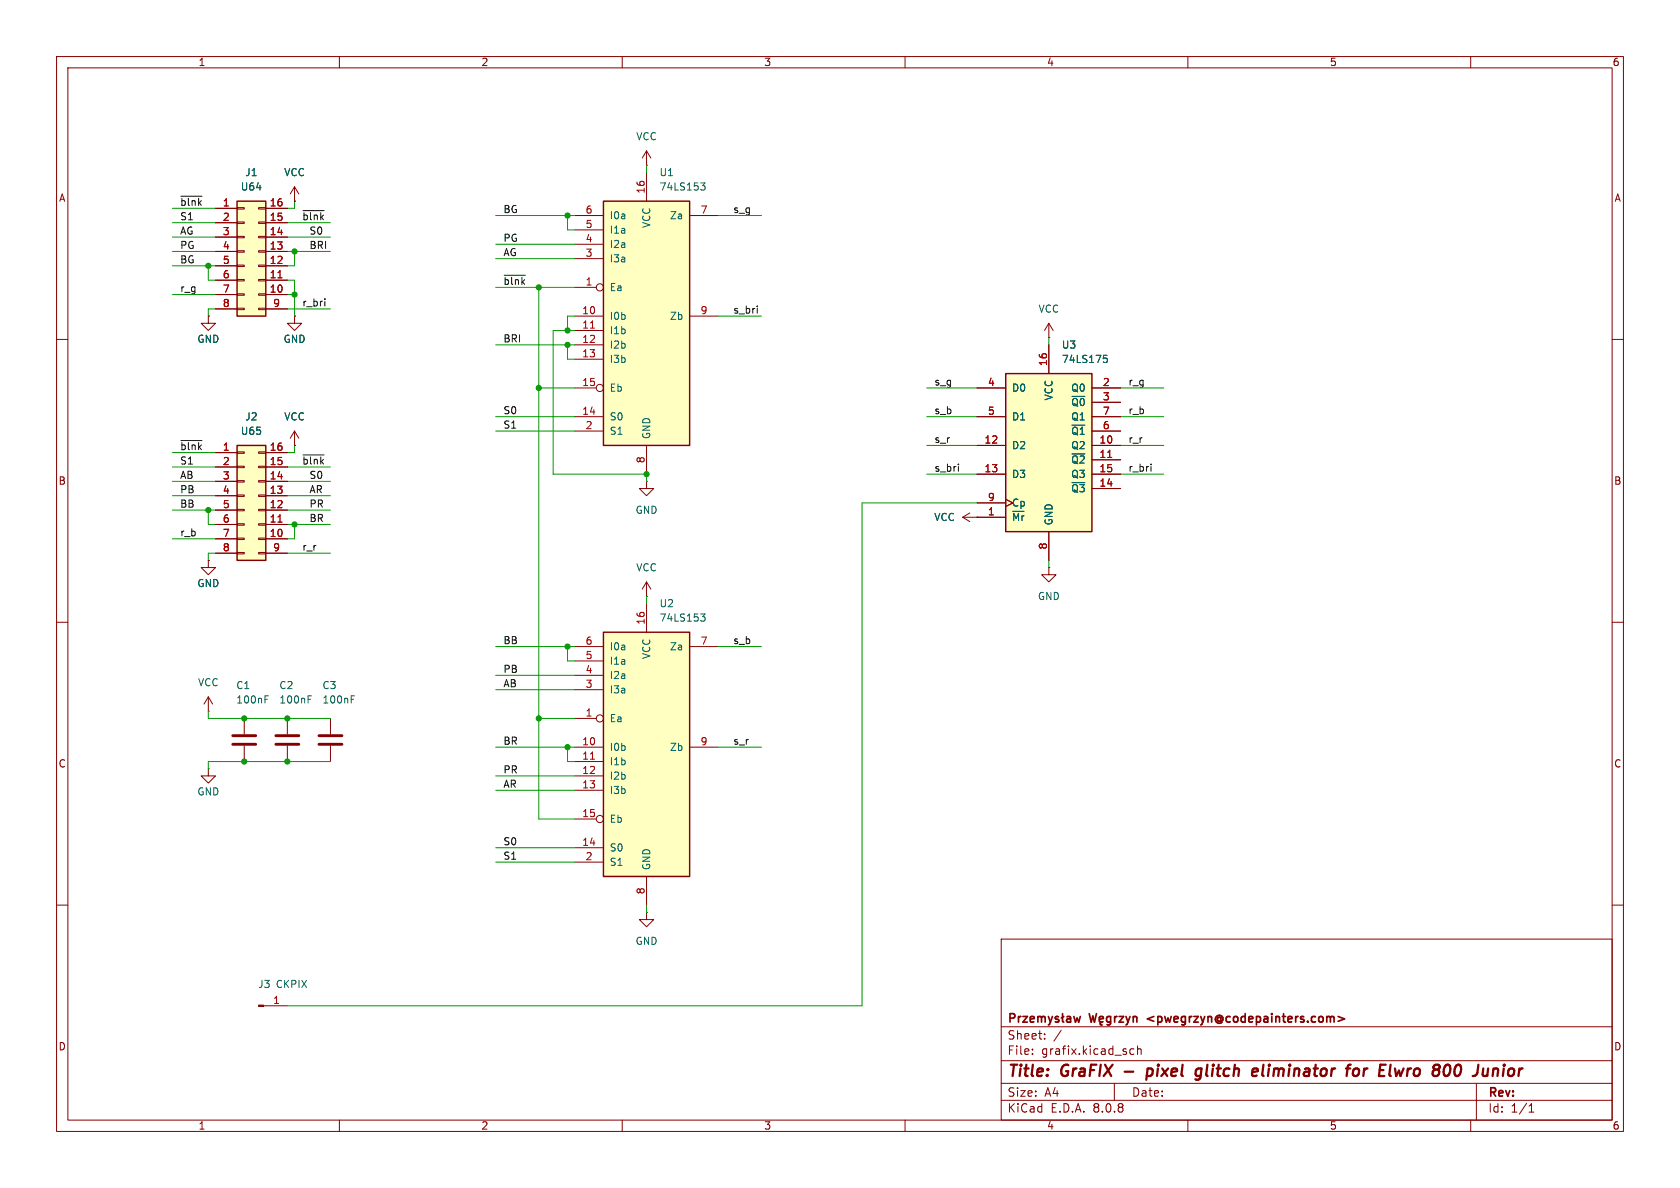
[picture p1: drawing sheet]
<svg xmlns="http://www.w3.org/2000/svg" width="297mm" height="210mm" viewBox="0 0 297 210" stroke-linecap="round" stroke-linejoin="round" font-family="sans-serif">
<g fill="none" stroke="#840000" stroke-width=".18">
<path d="M10 10h277v190h-277zM12 12h273v186h-273zM60 10v2M110 10v2M160 10v2M210 10v2M260 10v2M114.3 29.2h.1M114.3 26.7l-.8 1.2M114.3 26.7v2.5M114.3 26.7l.8 1.2M52.1 55.9v1.3h1.2l-1.2 1.2-1.3-1.2h1.3"/>
<path d="M52.1 55.9h.1M10 60h2M285 60h2M170.2 91.4l1.2 .8M170.2 91.4h2.5M171.4 90.7l-1.2 .7M172.7 91.4h.1M10 110h2M285 110h2M10 160h2M177 166h108v32h-108zM285 160h2"/>
<path d="M60 198v2M110 198v2M160 198v2M177 194.5h108M177 191.5h108M177 187.5h108M177 181.5h108M182.5 186.3v.1M182.5 185.5v.1M184.7 183.6v.1M184.7 182.8v.1M187.6 182.1l-1.3 2"/>
<path d="M197 191.5v3M200.5 185.5l-.5-.1-.3 .3v.4l.2 .2h.6M201.1 185.5l.2-.1 .4 .1v.9M201.1 184.9v1.5M210 198v2M260 198v2M261 191.5v6.5M270.3 196.6h.9M270.3 195.5l.4-.4v1.5"/>
</g>
<g fill="none" stroke="#840000" stroke-width=".4">
<path d="M198.8 189.4h1.5M202.7 190.1l.2 .1 .6-.1M202.9 189l.2-.1 .5 .1M202.9 188.9l-.3 2M211.8 188.9l.6 .1M212.3 190.1l-.6 .1M212.4 188.9l-.2 1.6-.4 .4M222.3 189l.1 .4-1 .1M223.4 188.2l-.3 1.7 .3 .3M239.2 189.3a.55 .55 0 0 1 .6-.4 .55 .55 0 0 1 .5 .4l-.1 .5a.57 .57 0 0 1-1 .2M241.2 188.9l-.2 1.3M241.6 188.9l-.5 .4"/>
<path d="M248.1 188.9l-.5 1.3-.3-.9-.5 .9M258.2 188.4a.5 .5 0 0 0-.5-.2 .5 .5 0 0 0-.4 .4l-.1 .4M258.3 189.4a.77 .77 0 0 1-.8 .8l-.3-.2M264.6 188.9l.3 .3-.2 1M265.8 188.9l-.1 1.3M265.9 188.2v.2M265.9 188.2l-.1 .1 .1 .1M265.9 188.2l.1 .1-.1 .1"/>
</g>
<g fill="none" stroke="#840000" stroke-width=".3">
<path d="M178.6 180l.7-.1 .1-.2-.1-.4-.2-.1h-.5v1.5M180.1 179.7v1M180.5 179.7l-.3 .1-.1 .2M180.8 179.7h.8l-.8 1h.8M183.5 179.8l.4-.1 .2 .2M183.5 179.7v1M184.1 179.9l.2-.2 .4 .1 .1 .9M184.1 179.9v.8M185.3 179.7l.4 1M186.1 179.7l-.4 1M187.1 179.8l-.3-.1-.2 .2v.2l.5 .2v.3h-.5M187.8 179.2v1.3l.3 .2"/>
<path d="M188.1 179.7l-.5 .3M188.6 179.8h.6l.1 .9M189.8 179.7l.3 1 .3-.7 .3 .7 .3-1M192.6 179.2l.3 1.5 .3-1.1 .3 1.1 .3-1.5M196.3 179.8l-.4-.1-.3 .3v.4l.2 .2h.5M196.3 179.7v1.2l-.2 .3-.4-.1M197.1 179.7v1M197.5 179.7l-.3 .1-.1 .2M197.8 179.7h.8l-.8 1h.8M199.1 179.7l.3 1M199.8 179.7l-.4 1M200.3 179.8l.3-.1 .3 .1 .1 .9"/>
<path d="M200.3 179.7v1M236.6 179.7l1.1 .4-1.1 .4M182.1 180.2l.7-.2v-.2l-.5-.1-.2 .2 .1 .7h.6M185.7 180.7l-.1 .3-.3 .2M189.3 180l-.5 .1a.29 .29 0 0 0-.3 .3 .29 .29 0 0 0 .3 .3l.5-.1M194.3 180.2l.8-.2-.1-.2-.4-.1-.3 .2 .1 .7h.6M194.7 180.7l-.2 .3 .3 .2M199.4 180.7l-.1 .3-.2 .2"/>
</g>
<path d="M177.8 66h15.2v28h-15.2z" fill="#ffffc2"/>
<path d="M177.8 66h15.2v28h-15.2z" fill="none" stroke="#840000" stroke-width=".25"/>
<g fill="none" stroke="#840000" stroke-width=".18">
<path d="M36.8 55.9v1.3h1.3l-1.3 1.2-1.2-1.2h1.2M36.8 55.9h.1M185.4 59.7h.1M185.4 57.2v2.5M185.4 57.2l-.7 1.2M185.4 57.2l.8 1.2M172.7 78.7h5.1M172.7 68.6h5.1M172.7 73.7h5.1M185.4 61v5M193 78.7h5.1M193 68.6h5.1"/>
<path d="M193 71.1h5.1M193 73.7h5.1M193 76.2h5.1M172.7 91.4h5.1M172.7 83.8h5.1M172.7 88.9h5.1M177.8 88.3l1.3 .6-1.3 .6M185.4 94v5.1M193 81.3h5.1M193 83.8h5.1M193 86.4h5.1M185.4 100.3v1.3h1.3l-1.3 1.3-1.3-1.3h1.3"/>
<path d="M185.4 100.3h.1M46.6 177.8h4.2M114.3 161.3v1.3h1.3l-1.3 1.2-1.3-1.2h1.3M114.3 161.3h.1"/>
</g>
<path d="M195.8 80.9h.7" fill="none" stroke="#a90000" stroke-width=".18"/>
<path d="M195.1 62.8h.6M195.2 63.3h.3l.3 .2-.2 .5-.4 .1" fill="none" stroke="#006464" stroke-width=".18"/>
<path d="M45.7 177.7h.9v.2h-.9z" fill="#840000" stroke="#840000" stroke-width=".18"/>
<path d="M106.7 35.6h15.2v43.1h-15.2z" fill="#ffffc2"/>
<path d="M106.7 35.6h15.2v43.1h-15.2z" fill="none" stroke="#840000" stroke-width=".25"/>
<g fill="none" stroke="#840000" stroke-width=".18">
<path d="M52.1 35.6h.1M52.1 33l-.8 1.3M52.1 33v2.6M52.1 33l.7 1.3M101.6 38.1h5.1M114.3 30.5v5.1M121.9 38.1h5.1M101.6 50.8h3.8M101.6 55.9h5.1M101.6 58.4h5.1M101.6 45.7h5.1M101.6 43.2h5.1"/>
<path d="M101.6 40.6h5.1M121.9 55.9h5.1M101.6 61h5.1M101.6 63.5h5.1M101.6 73.7h5.1M101.6 68.6h3.8M101.6 76.2h5.1M114.3 78.7v5.1M114.3 85.1v1.3h1.3l-1.3 1.2-1.3-1.2h1.3M114.3 85.1h.1"/>
<circle cx="106" cy="50.8" r=".63"/>
<circle cx="106" cy="68.6" r=".63"/>
</g>
<path d="M104.4 58h.7" fill="none" stroke="#a90000" stroke-width=".18"/>
<path d="M123.9 32.3h.7l-.4 .5 .4 .1v.5l-.2 .2h-.4" fill="none" stroke="#006464" stroke-width=".18"/>
<path d="M106.7 111.8h15.2v43.1h-15.2z" fill="#ffffc2"/>
<path d="M106.7 111.8h15.2v43.1h-15.2z" fill="none" stroke="#840000" stroke-width=".25"/>
<g fill="none" stroke="#840000" stroke-width=".18">
<path d="M101.6 119.4h5.1M101.6 116.8h5.1M101.6 114.3h5.1M114.3 106.7v5.1M121.9 114.3h5.1M58.4 127v2.8M58.4 131.8v2.8M101.6 127h3.8M101.6 132.1h5.1M101.6 134.6h5.1M101.6 137.2h5.1M101.6 139.7h5.1"/>
<path d="M101.6 121.9h5.1M121.9 132.1h5.1M101.6 149.9h5.1M101.6 144.8h3.8M101.6 152.4h5.1M114.3 154.9v5.1"/>
<circle cx="106" cy="127" r=".63"/>
<circle cx="106" cy="144.8" r=".63"/>
</g>
<path d="M104.4 134.2h.7" fill="none" stroke="#a90000" stroke-width=".18"/>
<path d="M123.9 108.5h.7l-.4 .5 .4 .1v.5l-.2 .2h-.4M62.1 123.6h.4M62.1 123h.6" fill="none" stroke="#006464" stroke-width=".18"/>
<path d="M56.4 131.6h4.1M56.4 130h4.1" fill="none" stroke="#840000" stroke-width=".51"/>
<path d="M41.9 78.7h5.1v20.4h-5.1z" fill="#ffffc2"/>
<g fill="none" stroke="#840000" stroke-width=".18">
<path d="M41.9 79.9h1.3v.2h-1.3zM45.7 79.9h1.3v.2h-1.3zM52.1 78.7h.1M52.1 76.2l-.8 1.3M52.1 76.2v2.5M52.1 76.2l.7 1.3M36.8 99.1v1.2h1.3l-1.3 1.3-1.2-1.3h1.2M36.8 99.1h.1M38.1 80h3.8M38.1 95.3h3.8M38.1 92.7h3.8M38.1 90.2h3.8"/>
<path d="M38.1 87.6h3.8M38.1 85.1h3.8M38.1 82.6h3.8M38.1 97.8h3.8M41.9 97.7h1.3v.2h-1.3zM41.9 95.1h1.3v.3h-1.3zM41.9 92.6h1.3v.2h-1.3zM41.9 90h1.3v.3h-1.3zM41.9 87.5h1.3v.3h-1.3zM41.9 85h1.3v.2h-1.3zM41.9 82.4h1.3v.3h-1.3zM45.7 97.7h1.3v.2h-1.3z"/>
<path d="M45.7 95.1h1.3v.3h-1.3zM45.7 92.6h1.3v.2h-1.3zM45.7 90h1.3v.3h-1.3zM45.7 87.5h1.3v.3h-1.3zM45.7 85h1.3v.2h-1.3zM45.7 82.4h1.3v.3h-1.3zM47 80h3.8M47 95.3h3.8M47 92.7h3.8M47 90.2h3.8M47 87.6h3.8M47 85.1h3.8"/>
<path d="M47 82.6h3.8M47 97.8h3.8M114.3 105.4h.1M114.3 102.9l-.8 1.2M114.3 102.9v2.5M114.3 102.9l.8 1.2M36.8 135.9v1.3h1.3l-1.3 1.2-1.2-1.2h1.2M36.8 135.9h.1M36.8 125.7h.1M36.8 123.2l-.7 1.3M36.8 123.2v2.5M36.8 123.2l.8 1.3"/>
<path d="M43.2 127v2.8M43.2 131.8v2.8M50.8 127v2.8M50.8 131.8v2.8"/>
</g>
<path d="M41.9 78.7h5.1v20.4h-5.1z" fill="none" stroke="#840000" stroke-width=".25"/>
<path d="M49.1 92.3h.8" fill="none" stroke="#a90000" stroke-width=".18"/>
<path d="M41.1 131.6h4.1M41.1 130h4.1M48.8 131.6h4M48.8 130h4" fill="none" stroke="#840000" stroke-width=".51"/>
<path d="M46.8 123.6h.5M46.8 123h.7M54.5 123.6h.4M54.5 123h.6" fill="none" stroke="#006464" stroke-width=".18"/>
<path d="M41.9 35.6h5.1v20.3h-5.1z" fill="#ffffc2"/>
<g fill="none" stroke="#840000" stroke-width=".18">
<path d="M38.1 36.8h3.8M38.1 39.4h3.8M41.9 39.2h1.3v.3h-1.3zM41.9 36.7h1.3v.3h-1.3zM45.7 39.2h1.3v.3h-1.3zM45.7 36.7h1.3v.3h-1.3zM47 36.8h3.8M47 39.4h3.8M52.1 35.6h.1M36.8 55.9h.1M38.1 52.1h3.8M38.1 49.5h3.8"/>
<path d="M38.1 47h3.8M38.1 44.5h3.8M38.1 41.9h3.8M38.1 54.6h3.8M41.9 54.5h1.3v.2h-1.3zM41.9 51.9h1.3v.3h-1.3zM41.9 49.4h1.3v.3h-1.3zM41.9 46.9h1.3v.2h-1.3zM41.9 44.3h1.3v.3h-1.3zM41.9 41.8h1.3v.2h-1.3zM45.7 54.5h1.3v.2h-1.3zM45.7 51.9h1.3v.3h-1.3z"/>
<path d="M45.7 49.4h1.3v.3h-1.3zM45.7 46.9h1.3v.2h-1.3zM45.7 44.3h1.3v.3h-1.3zM45.7 41.8h1.3v.2h-1.3zM47 52.1h3.8M47 49.5h3.8M47 47h3.8M47 44.5h3.8M47 41.9h3.8M47 54.6h3.8M52.1 55.9h.1M52.1 78.7h.1"/>
<path d="M172.7 78.7h5.1M172.7 68.6h5.1M172.7 73.7h5.1M185.4 61v5M193 78.7h5.1M193 68.6h5.1M193 71.1h5.1M193 73.7h5.1M193 76.2h5.1M36.8 99.1h.1M38.1 80h3.8M38.1 95.3h3.8"/>
<path d="M38.1 92.7h3.8M38.1 90.2h3.8M38.1 87.6h3.8M38.1 85.1h3.8M38.1 82.6h3.8M38.1 97.8h3.8M47 80h3.8M47 95.3h3.8M47 92.7h3.8M47 90.2h3.8M47 87.6h3.8M47 85.1h3.8"/>
<path d="M47 82.6h3.8M47 97.8h3.8M172.7 91.4h.1M172.7 91.4h5.1M172.7 83.8h5.1M172.7 88.9h5.1M177.8 88.3l1.3 .6-1.3 .6M185.4 94v5.1M193 81.3h5.1M193 83.8h5.1M193 86.4h5.1"/>
</g>
<path d="M41.9 35.6h5.1v20.3h-5.1z" fill="none" stroke="#840000" stroke-width=".25"/>
<path d="M49.1 49.1h.8M49.1 92.3h.8M195.8 80.9h.7" fill="none" stroke="#a90000" stroke-width=".18"/>
<path d="M32 34.7h3.7M53.6 37.2h3.7M57.4 52.8v.1M57.4 53.3v.8M89.1 48.7h3.8M133.9 54.1v.1M32 77.9h3.7M53.6 80.4h3.7M169.4 82v.2M203.5 82v.2M203.5 82.5v.8" fill="none" stroke="#0f0f0f" stroke-width=".18"/>
<g fill="none" stroke="#009600" stroke-width=".18">
<path d="M30.5 39.4h7.6M30.5 36.8h7.6M50.8 39.4h7.6M52.1 35.6v1.2h-1.3M87.6 38.1h14M100.3 38.1v2.5h1.3M114.3 29.2v1.3M127 38.1h7.6M30.5 47h7.6M30.5 44.5h7.6M30.5 52.1h7.6M30.5 41.9h7.6"/>
<path d="M36.8 47v2.5h1.3M38.1 54.6h-1.3v1.3M50.8 49.5h1.3v6.4M50.8 44.5h7.6M50.8 52.1h1.3M50.8 54.6h7.6M50.8 41.9h7.6M52.1 44.5v2.5h-1.3M87.6 50.8h14M87.6 45.7h14M87.6 43.2h14M95.2 50.8v94h6.4"/>
<path d="M101.6 55.9h-1.3v2.5M101.6 58.4h-3.8v25.4h16.5v1.3M127 55.9h7.6M185.4 59.7v1.3M52.1 78.7v1.3h-1.3M87.6 61h14M87.6 73.7h14M87.6 76.2h14M95.2 68.6h6.4M100.3 61v2.5h1.3M163.8 73.7h8.9M163.8 78.7h8.9"/>
<path d="M163.8 68.6h8.9M198.1 73.7h7.6M198.1 78.7h7.6M198.1 68.6h7.6M30.5 87.6h7.6M30.5 82.6h7.6M30.5 85.1h7.6M30.5 80h7.6M30.5 90.2h7.6M30.5 95.3h7.6M36.8 90.2v2.5h1.3M38.1 97.8h-1.3v1.3"/>
<path d="M50.8 87.6h7.6M50.8 82.6h7.6M50.8 97.8h7.6M50.8 85.1h7.6M50.8 90.2h7.6M50.8 92.7h7.6M52.1 92.7v2.6h-1.3M163.8 83.8h8.9M172.7 88.9h-20.3v88.9h-101.6M185.4 99.1v1.2M198.1 83.8h7.6M87.6 114.3h14"/>
<path d="M87.6 119.4h14M100.3 114.3v2.5h1.3M114.3 105.4v1.3M127 114.3h7.6M36.8 125.7v1.3h21.6M58.4 134.6h-21.6v1.3M87.6 137.2h14M87.6 132.1h14M87.6 121.9h14M87.6 139.7h14M95.2 127h6.4M100.3 132.1v2.5h1.3"/>
<path d="M127 132.1h7.6M87.6 149.9h14M87.6 152.4h14M114.3 160v1.3"/>
</g>
<path d="M195.1 62.8h.6M195.2 63.3h.3l.3 .2-.2 .5-.4 .1" fill="none" stroke="#006464" stroke-width=".18"/>
<g fill="#009600" stroke="#009600" stroke-width=".18">
<circle cx="52.1" cy="52.1" r=".46"/>
<circle cx="95.2" cy="50.8" r=".46"/>
<circle cx="100.3" cy="38.1" r=".46"/>
<circle cx="50.8" cy="127" r=".46"/>
<circle cx="95.2" cy="68.6" r=".46"/>
<circle cx="100.3" cy="58.4" r=".46"/>
<circle cx="100.3" cy="61" r=".46"/>
<circle cx="95.2" cy="127" r=".46"/>
<circle cx="100.3" cy="114.3" r=".46"/>
<circle cx="114.3" cy="83.8" r=".46"/>
<circle cx="36.8" cy="90.2" r=".46"/>
<circle cx="52.1" cy="92.7" r=".46"/>
<circle cx="50.8" cy="134.6" r=".46"/>
<circle cx="43.2" cy="127" r=".46"/>
<circle cx="43.2" cy="134.6" r=".46"/>
<circle cx="100.3" cy="132.1" r=".46"/>
<circle cx="36.8" cy="47" r=".46"/>
<circle cx="52.1" cy="44.5" r=".46"/>
</g>
<g font-size="2.8" fill="#840000">
<text x="178" y="190.9">Title:</text>
<text x="187.7" y="190.9">GraFIX</text>
<text x="204.4" y="190.9">pixel</text>
<text x="213.9" y="190.9">glitch</text>
<text x="224.7" y="190.9">eliminator</text>
<text x="242.1" y="190.9">for</text>
<text x="248.6" y="190.9">Elwro</text>
<text x="259" y="190.9">800</text>
<text x="267" y="190.9">Junior</text>
</g>
<g font-size="2.1" fill="#840000">
<text x="178" y="184">Sheet:</text>
<text x="203.5" y="181.2">&lt;pwegrzyn@codepainters.com&gt;</text>
<text x="178" y="186.7">File:</text>
<text x="184.1" y="186.7">grafix.kicad_sch</text>
<text x="178" y="196.9">KiCad</text>
<text x="178" y="194.1">Size:</text>
<text x="184.7" y="194.1">A4</text>
<text x="185.7" y="196.9">E.D.A.</text>
<text x="193.3" y="196.9">8.0.8</text>
<text x="200" y="194.1">Date:</text>
<text x="263" y="194.3">Rev:</text>
<text x="263" y="196.9">Id:</text>
<text x="267.1" y="196.9">1/1</text>
</g>
<g font-size="1.8" fill="#840000">
<text x="35" y="11.9">1</text>
<text x="85" y="11.9">2</text>
<text x="135" y="11.9">3</text>
<text x="185" y="11.9">4</text>
<text x="235" y="11.9">5</text>
<text x="285" y="11.9">6</text>
<text x="10.3" y="35.9">A</text>
<text x="285.3" y="35.9">A</text>
<text x="10.3" y="85.9">B</text>
<text x="285.3" y="85.9">B</text>
<text x="10.3" y="135.9">C</text>
<text x="285.3" y="135.9">C</text>
<text x="10.3" y="185.9">D</text>
<text x="285.3" y="185.9">D</text>
<text x="35" y="199.9">1</text>
<text x="85" y="199.9">2</text>
<text x="135" y="199.9">3</text>
<text x="185" y="199.9">4</text>
<text x="235" y="199.9">5</text>
<text x="285" y="199.9">6</text>
</g>
<g font-size="1.8" fill="#006464">
<text x="112.4" y="25">VCC</text>
<text x="42.5" y="33.9">U64</text>
<text x="43.3" y="31.3">J1</text>
<text x="50.2" y="31.3">VCC</text>
<text x="116.5" y="33.9">74LS153</text>
<text x="116.5" y="31.3">U1</text>
<text x="107.7" y="41.5">I1a</text>
<text x="107.7" y="39">I0a</text>
<text x="115.2" y="40.4" transform="rotate(-90 115.2 40.4)">VCC</text>
<text x="118.3" y="39">Za</text>
<text x="107.7" y="46.6">I3a</text>
<text x="107.7" y="44">I2a</text>
<text x="107.7" y="51.7">Ea</text>
<text x="107.7" y="56.7">I0b</text>
<text x="107.7" y="59.3">I1b</text>
<text x="118.3" y="56.7">Zb</text>
<text x="183.5" y="55.5">VCC</text>
<text x="34.8" y="60.8">GND</text>
<text x="50" y="60.8">GND</text>
<text x="107.7" y="61.8">I2b</text>
<text x="107.7" y="64.4">I3b</text>
<text x="187.6" y="64.4">74LS175</text>
<text x="187.6" y="61.8">U3</text>
<text x="107.7" y="69.4">Eb</text>
<text x="178.8" y="69.4">D0</text>
<text x="186.3" y="70.9" transform="rotate(-90 186.3 70.9)">VCC</text>
<text x="189.3" y="69.4">Q0</text>
<text x="189.3" y="72">~{Q0}</text>
<text x="42.5" y="77.1">U65</text>
<text x="43.3" y="74.5">J2</text>
<text x="50.2" y="74.5">VCC</text>
<text x="107.7" y="74.5">S0</text>
<text x="107.7" y="77.1">S1</text>
<text x="115.2" y="77.7" transform="rotate(-90 115.2 77.7)">GND</text>
<text x="178.8" y="74.5">D1</text>
<text x="189.3" y="77.1">~{Q1}</text>
<text x="189.3" y="74.5">Q1</text>
<text x="178.8" y="79.6">D2</text>
<text x="189.3" y="79.6">Q2</text>
<text x="189.3" y="82.1">~{Q2}</text>
<text x="178.8" y="84.7">D3</text>
<text x="178.8" y="89.8">Cp</text>
<text x="189.3" y="87.2">~{Q3}</text>
<text x="189.3" y="84.7">Q3</text>
<text x="112.3" y="91">GND</text>
<text x="165.1" y="92.3">VCC</text>
<text x="178.8" y="92.3">~{Mr}</text>
<text x="186.3" y="93" transform="rotate(-90 186.3 93)">GND</text>
<text x="112.4" y="101.2">VCC</text>
<text x="34.8" y="104">GND</text>
<text x="116.5" y="107.5">U2</text>
<text x="183.4" y="106.3">GND</text>
<text x="116.5" y="110.1">74LS153</text>
<text x="107.7" y="117.7">I1a</text>
<text x="107.7" y="115.2">I0a</text>
<text x="115.2" y="116.6" transform="rotate(-90 115.2 116.6)">VCC</text>
<text x="118.3" y="115.2">Za</text>
<text x="34.9" y="121.5">VCC</text>
<text x="41.7" y="122">C1</text>
<text x="41.7" y="124.6">100nF</text>
<text x="49.3" y="122">C2</text>
<text x="49.3" y="124.6">100nF</text>
<text x="56.9" y="122">C3</text>
<text x="56.9" y="124.6">100nF</text>
<text x="107.7" y="122.8">I3a</text>
<text x="107.7" y="120.2">I2a</text>
<text x="107.7" y="127.9">Ea</text>
<text x="107.7" y="132.9">I0b</text>
<text x="107.7" y="135.5">I1b</text>
<text x="118.3" y="132.9">Zb</text>
<text x="34.8" y="140.8">GND</text>
<text x="107.7" y="138">I2b</text>
<text x="107.7" y="140.6">I3b</text>
<text x="107.7" y="145.6">Eb</text>
<text x="107.7" y="150.7">S0</text>
<text x="107.7" y="153.3">S1</text>
<text x="115.2" y="153.9" transform="rotate(-90 115.2 153.9)">GND</text>
<text x="112.3" y="167.2">GND</text>
<text x="45.5" y="174.9">J3 CKPIX</text>
</g>
<g font-size="1.8" fill="#a90000">
<text x="114" y="34.3" transform="rotate(-90 114 34.3)">16</text>
<text x="39.3" y="36.6">1</text>
<text x="39.3" y="39.1">2</text>
<text x="39.3" y="41.7">3</text>
<text x="47.6" y="41.7">14</text>
<text x="47.6" y="39.1">15</text>
<text x="47.6" y="36.6">16</text>
<text x="103.4" y="40.4">5</text>
<text x="103.4" y="37.8">6</text>
<text x="123.8" y="37.8">7</text>
<text x="39.3" y="44.2">4</text>
<text x="39.3" y="46.7">5</text>
<text x="47.6" y="46.7">12</text>
<text x="47.6" y="44.2">13</text>
<text x="103.4" y="45.5">3</text>
<text x="103.4" y="42.9">4</text>
<text x="39.3" y="49.3">6</text>
<text x="39.3" y="51.8">7</text>
<text x="47.6" y="51.8">10</text>
<text x="47.6" y="49.3">11</text>
<text x="103.4" y="50.5">1</text>
<text x="39.3" y="54.4">8</text>
<text x="48.2" y="54.4">9</text>
<text x="102.8" y="55.6">10</text>
<text x="102.8" y="58.2">11</text>
<text x="123.8" y="55.6">9</text>
<text x="102.8" y="60.7">12</text>
<text x="102.8" y="63.2">13</text>
<text x="185.2" y="64.8" transform="rotate(-90 185.2 64.8)">16</text>
<text x="102.8" y="68.3">15</text>
<text x="174.6" y="68.3">4</text>
<text x="194.9" y="68.3">2</text>
<text x="194.9" y="70.9">3</text>
<text x="102.8" y="73.4">14</text>
<text x="103.4" y="75.9">2</text>
<text x="174.6" y="73.4">5</text>
<text x="194.9" y="75.9">6</text>
<text x="194.9" y="73.4">7</text>
<text x="39.3" y="79.8">1</text>
<text x="39.3" y="82.3">2</text>
<text x="47.6" y="82.3">15</text>
<text x="47.6" y="79.8">16</text>
<text x="114" y="82" transform="rotate(-90 114 82)">8</text>
<text x="173.9" y="78.5">12</text>
<text x="173.9" y="83.6">13</text>
<text x="194.3" y="78.5">10</text>
<text x="194.3" y="81">11</text>
<text x="194.3" y="83.6">15</text>
<text x="39.3" y="84.8">3</text>
<text x="39.3" y="87.4">4</text>
<text x="39.3" y="89.9">5</text>
<text x="47.6" y="89.9">12</text>
<text x="47.6" y="87.4">13</text>
<text x="47.6" y="84.8">14</text>
<text x="174.6" y="88.6">9</text>
<text x="194.3" y="86.1">14</text>
<text x="39.3" y="92.5">6</text>
<text x="39.3" y="95">7</text>
<text x="47.6" y="95">10</text>
<text x="47.6" y="92.5">11</text>
<text x="174.6" y="91.2">1</text>
<text x="39.3" y="97.5">8</text>
<text x="48.2" y="97.5">9</text>
<text x="185.2" y="97.2" transform="rotate(-90 185.2 97.2)">8</text>
<text x="114" y="110.5" transform="rotate(-90 114 110.5)">16</text>
<text x="103.4" y="119.1">4</text>
<text x="103.4" y="116.6">5</text>
<text x="103.4" y="114">6</text>
<text x="123.8" y="114">7</text>
<text x="103.4" y="121.7">3</text>
<text x="102.8" y="131.8">10</text>
<text x="103.4" y="126.7">1</text>
<text x="123.8" y="131.8">9</text>
<text x="102.8" y="134.4">11</text>
<text x="102.8" y="136.9">12</text>
<text x="102.8" y="139.4">13</text>
<text x="102.8" y="149.6">14</text>
<text x="102.8" y="144.5">15</text>
<text x="103.4" y="152.1">2</text>
<text x="114" y="158.2" transform="rotate(-90 114 158.2)">8</text>
<text x="48.2" y="177.5">1</text>
</g>
<g font-size="1.8" fill="#0f0f0f">
<text x="31.7" y="36.5">~{blnk}</text>
<text x="31.7" y="41.6">AG</text>
<text x="31.7" y="39">S1</text>
<text x="53.3" y="39">~{blnk}</text>
<text x="54.6" y="41.6">S0</text>
<text x="88.9" y="37.8">BG</text>
<text x="129.5" y="37.8">s_g</text>
<text x="31.7" y="44.1">PG</text>
<text x="31.7" y="46.6">BG</text>
<text x="54.6" y="44.1">BRI</text>
<text x="88.9" y="42.8">PG</text>
<text x="88.9" y="45.4">AG</text>
<text x="31.7" y="51.7">r_g</text>
<text x="88.9" y="50.5">~{blnk}</text>
<text x="53.3" y="54.3">r_bri</text>
<text x="129.5" y="55.5">s_bri</text>
<text x="88.9" y="60.6">BRI</text>
<text x="165.1" y="68.2">s_g</text>
<text x="199.4" y="68.2">r_g</text>
<text x="88.9" y="75.9">S1</text>
<text x="88.9" y="73.3">S0</text>
<text x="165.1" y="73.3">s_b</text>
<text x="199.4" y="73.3">r_b</text>
<text x="31.7" y="79.7">~{blnk}</text>
<text x="31.7" y="82.2">S1</text>
<text x="53.3" y="82.2">~{blnk}</text>
<text x="165.1" y="83.5">s_bri</text>
<text x="165.1" y="78.4">s_r</text>
<text x="199.4" y="83.5">r_bri</text>
<text x="199.4" y="78.4">r_r</text>
<text x="31.7" y="89.8">BB</text>
<text x="31.7" y="84.7">AB</text>
<text x="31.7" y="87.3">PB</text>
<text x="54.6" y="89.8">PR</text>
<text x="54.6" y="87.3">AR</text>
<text x="54.6" y="84.7">S0</text>
<text x="31.7" y="94.9">r_b</text>
<text x="54.6" y="92.4">BR</text>
<text x="53.3" y="97.4">r_r</text>
<text x="88.9" y="114">BB</text>
<text x="129.5" y="114">s_b</text>
<text x="88.9" y="119">PB</text>
<text x="88.9" y="121.6">AB</text>
<text x="88.9" y="131.7">BR</text>
<text x="129.5" y="131.7">s_r</text>
<text x="88.9" y="136.8">PR</text>
<text x="88.9" y="139.4">AR</text>
<text x="88.9" y="149.5">S0</text>
<text x="88.9" y="152.1">S1</text>
</g>
</svg>
